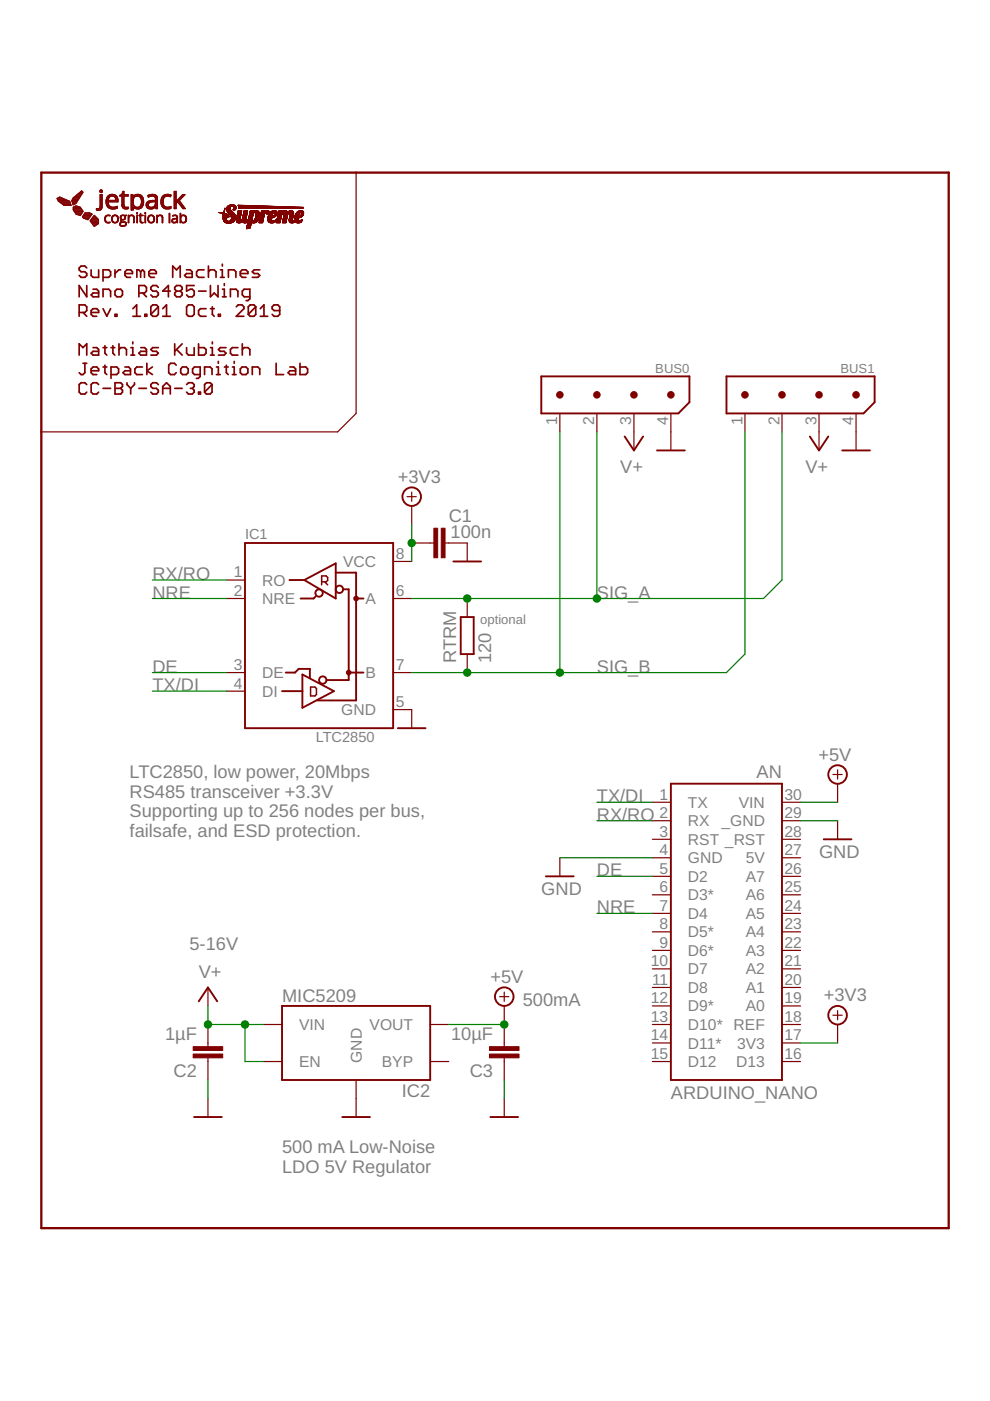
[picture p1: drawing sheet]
<svg xmlns="http://www.w3.org/2000/svg" width="210mm" height="297mm" viewBox="0 0 210 297" stroke-linecap="round" stroke-linejoin="round" font-family="sans-serif">
<path d="M8.8 36.6h192.3v223.8h-192.3z" fill="none" stroke="#800000" stroke-width=".49"/>
<g fill="none" stroke="#800000" stroke-width=".25">
<path d="M75.5 36.6v51.1l-3.9 3.9h-62.8M118.7 87.7v3.9M126.6 87.7v3.9M134.4 87.7v7.8M142.2 87.7v7.8M157.9 87.7v3.9M165.8 87.7v3.9M173.7 87.7v7.8M181.5 87.7v7.8M83.4 119h3.9M86.3 105.3h2M87.3 115.1h4.7"/>
<path d="M87.3 104.3v2M87.3 107.3v3.9M94.4 115.1h4.7v3.9M48 123h3.9M48 126.9h3.9M83.4 126.9h3.9M99.1 126.9v3.9M99.1 138.7v3.9M48 142.6h3.9M48 146.5h3.9M83.4 150.5h3.9v3.9M83.4 142.6h3.9"/>
<path d="M138.3 170.1h3.9M138.3 174h3.9M138.3 177.9h3.9M165.8 170.1h3.9M165.8 174h3.9M165.8 177.9h3.9M176.6 164.2h2M177.6 163.2v2M177.6 166.2v3.9M177.6 174v3.9M118.7 181.9v3.9M138.3 181.9h3.9"/>
<path d="M138.3 185.8h3.9M138.3 189.7h3.9M138.3 193.7h3.9M138.3 197.6h3.9M165.8 181.9h3.9M165.8 185.8h3.9M165.8 189.7h3.9M165.8 193.7h3.9M165.8 197.6h3.9M44.1 209.4v3.9M44.1 217.2v4.7M55.9 217.2h3.9"/>
<path d="M91.2 217.2h3.9M105.9 211.3h2M106.9 210.3v2M106.9 213.3v8.6M138.3 217.2h3.9M138.3 201.5h3.9M138.3 205.4h3.9M138.3 209.4h3.9M138.3 213.3h3.9M165.8 217.2h3.9M165.8 201.5h3.9M165.8 205.4h3.9"/>
<path d="M165.8 209.4h3.9M165.8 213.3h3.9M176.6 215.2h2M177.6 214.3v1.9M177.6 217.2v3.9M44.1 224.3v4.7M44.1 232.9v3.9M55.9 225.1h3.9M75.5 229v7.8M91.2 225.1h3.9M106.9 224.3v4.7M106.9 232.9v3.9"/>
<path d="M138.3 225.1h3.9M138.3 221.1h3.9M165.8 225.1h3.9M165.8 221.1h3.9"/>
</g>
<g fill="none" stroke="#800000" stroke-width=".36">
<path d="M18.4 56.8l-.4-.4h-.8l-.4 .4v.4l.4 .4h.8l.4 .4v.4l-.4 .4h-.8l-.4-.4M19.3 57.2v1.2l.4 .4h1.2v-1.6M21.8 58.8h1.3l.4-.4v-.8l-.4-.4h-1.3v2.4M24.4 57.2v1.6M25.6 57.2h-.4l-.8 .8M26.5 58h1.6v-.4l-.4-.4h-.8l-.4 .4v.8l.4 .4h.8M29.8 57.6l-.4-.4h-.4v1.6M29.8 57.6v1.2M29.8 57.6l.4-.4 .4 .4v1.2M31.6 58h1.5v-.4l-.4-.4h-.7l-.4 .4v.8l.4 .4h.7M36.6 58.8v-2.4l.8 .8 .8-.8v2.4M39.5 57.2h.8l.4 .4v1.2h-1.2l-.4-.4 .4-.4h1.2"/>
<path d="M43.3 57.2h-1.2l-.4 .4v.8l.4 .4h1.2M44.2 57.6l.4-.4h.8l.4 .4v1.2M44.2 56.4v2.4M46.7 58.8h.8M46.7 57.2h.4v1.6M47.1 56v.4M48.4 58.8v-1.6h1.2l.4 .4v1.2M50.9 58h1.7v-.4l-.4-.4h-.8l-.5 .4v.8l.5 .4h.8M55.1 57.2h-1.2l-.4 .4 .4 .4h.8l.4 .4-.4 .4h-1.2M16.8 66.3h1.2l.4-.5v-.8l-.4-.4h-1.2v2.5M16.8 75.3v-2.4l.8 .8 .8-.8v2.4M17.6 66.3l.8 .8"/>
<path d="M17.6 77h.8M18 77v2l-.4 .4h-.4l-.4-.4M18.4 60.5v2.4l-1.6-2.4v2.4M19.3 66.3h1.6v-.5l-.4-.4h-.8l-.4 .4v.9l.4 .4h.8M19.3 78.6h1.6v-.4l-.4-.4h-.8l-.4 .4v.8l.4 .4h.8M19.7 61.3h.8l.4 .4v1.2h-1.2l-.4-.4 .4-.4h1.2M19.7 73.7h.8l.4 .4v1.2h-1.2l-.4-.4 .4-.4h1.2M21.8 62.9v-1.6h1.3l.4 .4v1.2M21.8 65.4l.8 1.7 .9-1.7M21.8 73.7h.8M21.8 77.8h.8M22.2 73.3v1.6l.4 .4"/>
<path d="M22.2 77.4v1.6l.4 .4M23.5 73.7h.8M23.5 79.4h1.2l.4-.4v-.8l-.4-.4h-1.2v2.4M23.9 73.3v1.6l.4 .4M24.4 61.7l.4-.4h.8l.4 .4v.8l-.4 .4h-.8l-.4-.4zM24.4 66.7h.4v.4h-.4zM25.2 74.1l.4-.4h.8l.4 .4v1.2M25.2 72.9v2.4M26.5 77.8h.8l.4 .4v1.2h-1.2l-.4-.4 .4-.4h1.2M27.7 73.7h.5v1.6M27.7 75.3h.9M28.2 72.5v.4"/>
<path d="M28.2 65.4l.8-.8v2.5M28.2 67.1h1.6M29.4 62.1h1.2l.5-.4v-.8l-.5-.4h-1.2v2.4M29.8 73.7h.8l.5 .4v1.2h-1.3l-.4-.4 .4-.4h1.3M30.2 77.8h-1.2l-.4 .4v.8l.4 .4h1.2M30.2 62.1l.9 .8M30.7 66.7h.4v.4h-.4zM31.1 77v2.4M32.3 77.8l-1.2 .8 1.2 .8M33.6 60.9l-.4-.4h-.8l-.4 .4v.4l.4 .4h.8l.4 .4v.4l-.4 .4h-.8l-.4-.4M33.6 65l-.4-.4h-.8l-.4 .4v1.7M33.6 65v1.7l-.4 .4h-.8l-.4-.4"/>
<path d="M33.6 65l-1.6 1.7M33.6 73.7h-1.2l-.4 .4 .4 .4h.8l.4 .4-.4 .4h-1.2M34.5 65.4l.8-.8v2.5M34.5 67.1h1.6M36.1 61.7h-1.6l1.2-1.2v2.4M37 72.9v2.4M37.4 77.4l-.4-.4h-.8l-.4 .4v1.6l.4 .4h.8l.4-.4M37.4 61.7l-.4 .4v.4l.4 .4h.8l.4-.4v-.4l-.4-.4M37.4 61.7l-.4-.4v-.4l.4-.4h.8l.4 .4v.4l-.4 .4M37.4 61.7h.8M37.4 74.1l1.2 1.2M38.6 72.9l-1.6 1.6"/>
<path d="M38.7 77.8h.8l.4 .4v.8l-.4 .4h-.8l-.4-.4v-.8zM39.6 73.7v1.2l.4 .4h1.2v-1.6M40 64.6h.8l.4 .4v1.7l-.4 .4h-.8l-.4-.4v-1.7zM41.2 60.5h-1.6v1.2l.8-.4h.4l.4 .4v.8l-.4 .4h-.8l-.4-.4M42.1 61.7h1.6M42.1 72.9v2.4h1.2l.4-.4v-.8l-.4-.4h-1.2M42.4 79.4h-1.2l-.4-.4v-.8l.4-.4h1.2v2l-.4 .4h-.4M43.4 79.4v-1.6h1.2l.4 .4v1.2M43.7 65.4h-1.2l-.4 .4v.9l.4 .4h1.2M44.6 60.5v2.4l.8-.8 .8 .8v-2.4M44.6 65.4h.8M44.6 73.7h.4v1.6"/>
<path d="M44.6 75.3h.8M45 65v1.7l.4 .4M45 72.5v.4M45.9 79.4h.8M45.9 77.8h.4v1.6M46.3 76.6v.4M46.3 66.7h.4v.4h-.4zM47.2 61.3h.4v1.6M47.2 62.9h.8M47.6 60.1v.4M47.6 77.8h.8M47.9 73.7h-1.2l-.4 .4 .4 .4h.8l.4 .4-.4 .4h-1.2"/>
<path d="M48 77.4v1.6l.4 .4M48.9 62.9v-1.6h1.1l.4 .4v1.2M49.3 79.4h.8M49.3 77.8h.4v1.6M49.7 76.6v.4M50.1 65l.4-.4h.8l.4 .4v.4l-1.6 1.7h1.6M50.4 73.7h-1.1l-.4 .4v.8l.4 .4h1.1M50.9 78.2l.5-.4h.8l.4 .4v.8l-.4 .4h-.8l-.5-.4zM51.4 74.1l.4-.4h.8l.4 .4v1.2M51.4 72.9v2.4M53 62.9h-1.2l-.4-.4v-.8l.4-.4h1.2v2l-.4 .4h-.4M53.5 79.4v-1.6h1.2l.4 .4v1.2"/>
<path d="M54.2 65l-.4-.4h-.8l-.4 .4v1.7M54.2 65v1.7l-.4 .4h-.8l-.4-.4M54.2 65l-1.6 1.7M55.2 67.1h1.6M55.2 65.4l.8-.8v2.5M58.5 77v2.4h1.6M59.3 65.8h-1.2l-.4-.4v-.4l.4-.4h.8l.4 .4v1.7l-.4 .4h-.8l-.4-.4M61.5 77.8h.8l.4 .4v1.2h-1.2l-.4-.4 .4-.4h1.2M63.6 77v2.4h1.2l.4-.4v-.8l-.4-.4h-1.2M18.4 81.5l-.4-.3h-.8l-.4 .3v1.6l.4 .4h.8l.4-.4M20.9 81.5l-.4-.3h-.8l-.4 .3v1.6l.4 .4h.8l.4-.4M21.8 82.3h1.7"/>
<path d="M24.4 81.2h1.2l.4 .3v.4l-.4 .4 .4 .4v.4l-.4 .4h-1.2zM24.4 82.3h1.2M26.9 81.2v.3l.8 .8M27.7 82.3v1.2M28.5 81.2v.3l-.8 .8M29.4 82.3h1.7M33.6 81.5l-.4-.3h-.8l-.4 .3v.4l.4 .4h.8l.4 .4v.4l-.4 .4h-.8l-.4-.4M34.5 82.3h1.6M34.5 83.5v-1.6l.8-.7 .8 .7v1.6M37 82.3h1.6M39.6 81.5l.4-.3h.8l.4 .3v.4l-.4 .4M40.4 82.3h.4"/>
<path d="M40.8 82.3l.4 .4v.4l-.4 .4h-.8l-.4-.4M42.1 83.1h.4v.4h-.4zM45 81.5l-.4-.3h-.8l-.4 .3v1.6M45 81.5v1.6l-.4 .4h-.8l-.4-.4M45 81.5l-1.6 1.6"/>
</g>
<g fill="none" stroke="#800000" stroke-width=".4">
<path d="M114.8 79.8h31.4v5.5l-2.4 2.4h-29zM154 79.8h31.4v5.5l-2.3 2.4h-29.1zM132.4 92.5l2 3 2-3M139.3 95.5h5.9M171.7 92.5l2 3 1.9-3M178.6 95.5h5.8M51.9 115.1h31.5v39.3h-31.5zM96.1 119h5.9M61.4 123h3.1M64.5 123l6.7-3.6v7.5zM66.9 126.5l-.4 .4h-2.8M71.2 121.4h4.3v27.1h-8.2"/>
<path d="M72.7 124.9h1.2v19.3h-4.7M75.5 126.9h1.6M97.7 130.8h2.7v7.9h-2.7zM59.8 146.5h4.3M60.6 142.6h1.9l.8-.8h2.4v2M64.1 143l6.7 3.5-6.7 3.6zM73.9 142.6h3.2M84.3 154.4h5.9M142.2 166.2h23.6v62.8h-23.6zM174.6 177.9h5.9M115.7 185.8h5.9M42.1 212.3l2-2.9 2 2.9"/>
<path d="M59.8 213.3h31.4v15.7h-31.4zM41.1 236.8h5.9M72.6 236.8h5.8M104 236.8h5.9"/>
<circle cx="87.3" cy="105.3" r="1.97"/>
<circle cx="67.6" cy="125.7" r=".78"/>
<circle cx="72" cy="124.9" r=".78"/>
<circle cx="75.5" cy="126.9" r=".4"/>
<circle cx="68.4" cy="144.2" r=".78"/>
<circle cx="73.9" cy="142.6" r=".4"/>
<circle cx="177.6" cy="164.2" r="1.97"/>
<circle cx="106.9" cy="211.3" r="1.97"/>
<circle cx="177.6" cy="215.2" r="1.97"/>
</g>
<path d="M68.2 123.4h1l.3-.3v-.7l-.3-.3h-1v1.9M68.8 123.4l.7 .6M65.8 145.7h1l.3 .3v1.2l-.3 .4h-1z" fill="none" stroke="#800000" stroke-width=".32"/>
<g fill="none" stroke="#800000" stroke-width=".8">
<circle cx="118.7" cy="83.7" r=".4"/>
<circle cx="126.6" cy="83.7" r=".4"/>
<circle cx="134.4" cy="83.7" r=".4"/>
<circle cx="142.2" cy="83.7" r=".4"/>
<circle cx="157.9" cy="83.7" r=".4"/>
<circle cx="165.8" cy="83.7" r=".4"/>
<circle cx="173.7" cy="83.7" r=".4"/>
<circle cx="181.5" cy="83.7" r=".4"/>
</g>
<g fill="#800000" stroke="#800000" stroke-width=".21">
<path d="M93.6 112h.8v6.3h-.8z"/>
<path d="M92 112h.8v6.3h-.8z"/>
<path d="M41 221.9h6.2v.8h-6.2z"/>
<path d="M41 223.5h6.2v.8h-6.2z"/>
<path d="M103.8 221.9h6.2v.8h-6.2z"/>
<path d="M103.8 223.5h6.2v.8h-6.2z"/>
</g>
<g fill="none" stroke="#800000" stroke-width=".21">
<path d="M12.1 42.1h1.5M12.1 42.1l.3 .5M12.2 42.3h1.6M12.2 42h1.1M12.2 42.4h1.9M12.3 42.5h2.1M12.4 42.6l1.2 1h1.5l-.3-.8M12.4 42.6h2.3M12.4 41.9h.6M12.5 42.8h2.3M12.7 42.9h2.2M12.7 41.8h.1"/>
<path d="M12.7 41.8l-.6 .3M12.7 41.8l2.1 1M12.8 43h2.1M13 43.1h1.9M13.1 43.2h1.9M13.3 43.4h1.7M13.5 43.5h1.6M15.2 42.6h1.2M15.2 42.5h1.3M15.3 42.8h1.1M15.3 42.4h1.3M15.3 42.9h1"/>
<path d="M15.3 43h.9M15.3 42.3h1.4M15.4 43.1h.7M15.4 42.1h1.3M15.4 43.2h.6M15.5 43.4h.2M15.5 42h1.3M15.5 42l1.8-1.6 .3 .4-1.5 2.4-.6 .3-.3-.9zM15.5 44.5h1.9M15.5 44.3h1.8M15.5 44.2h1.8M15.5 44.1h1.7"/>
<path d="M15.5 44h1.6M15.5 44.5v-.6l.6-.3 .9 .3 .6 .9M15.5 44.5l.1 .1M15.6 44.6l.5 .8 .9 .3 .6-.9M15.6 44.6h1.9M15.6 41.9h1.3M15.6 43.9h1.2M15.7 44.7h1.9M15.7 44.8h1.9M15.7 41.8h1.3M15.8 45h1.7M15.9 41.7h1.2"/>
<path d="M15.9 45.1h1.6M15.9 43.7h.6M16 45.2h1.4M16 41.5h1.1M16.1 45.3h1.2M16.2 41.4h1M16.2 45.4h1M16.3 41.3h1M16.5 41.1h.9M16.6 45.6h.5M16.6 41h.8M16.8 40.9h.7"/>
<path d="M16.9 40.8h.7M16.9 45.7h.2M17.1 40.7h.4M17.2 40.5h.2M17.5 46h1.6M17.5 46l.6-.9h.9l.6 .3-1 1.2-.8-.3M17.5 46l.3 .3M17.5 46.1h1.5M17.5 45.8h1.7M17.6 46.2h1.4M17.6 45.7h1.7M17.7 45.6h1.7"/>
<path d="M17.8 46.3h1.1M17.8 45.4h1.7M17.9 45.3h1.6M18 45.2h1.2M18.2 46.4h.6M18.5 46.6h.2M19.1 46.8h1.8M19.2 46.9h1.7M19.2 46.7h1.7M19.3 47.1h1.6M19.3 46.6h1.6M19.3 47.2h1.6"/>
<path d="M19.4 46.4h1.4M19.4 47.3h1.5M19.5 46.3h1.2M19.5 47.4h1.4M19.6 46.2h1M19.6 47.5h1.1M19.6 46.1h.8M19.7 47.7h.8M19.7 46h.6M19.8 47.8h.5M19.8 45.8h.4M19.9 47.9h.3"/>
<path d="M19.9 45.7h.2M20 45.6l.9 .9v.9l-.9 .6-.9-1.2zM20.4 44.5h1M20.4 44.3h1.1M20.4 44.2h.2M20.4 44.2v.3l.2 .1M20.6 44.6h.5M20.8 44.2h.8M20.8 44.6h.1M21.1 44.1l-.7 .1M21.1 44.1h.5M21.2 44h.5"/>
<path d="M21.2 40.5h.5M21.2 40.6v.1M21.2 40.7h.5M21.2 40.7l.1 .1h.3M21.2 40.4v.2M21.2 40.4h.5M21.2 43.9h.5M21.2 43.7h.5M21.2 43.6h.5M21.2 43.5h.5M21.2 43.4h.5M21.2 43.2h.5"/>
<path d="M21.2 43.1h.5M21.2 43h.5M21.2 42.9h.5M21.2 42.8h.5M21.2 42.6h.5M21.2 42.5h.5M21.2 42.4h.5M21.2 42.3h.5M21.2 42.1h.5M21.2 42h.5M21.2 41.9h.5M21.2 41.8h.5"/>
<path d="M21.2 41.7h.5M21.2 41.5h.5M21.2 41.4h.5M21.2 43.8l-.1 .3M21.2 41.3h.5M21.3 40.8h.3M21.3 40.3a.3 .3 0 0 1 .4 .1 .3 .3 0 0 1-.1 .4M21.3 40.3l-.1 .1M21.3 40.3h.3M21.4 44.5l-.8 .1M21.6 44.1l-.2 .4M21.7 41.3l-.1 2.8"/>
<path d="M21.7 41.3h-.5v2.5M22.2 46.6h.2M22.2 46.4h.2M22.2 46.3h.2M22.2 46.3v.4l.3 .5M22.2 46.7h.2M22.2 46.2h.2M22.2 46.8h.2M22.2 46.1h.2M22.3 46.9h.2M22.3 46h.2M22.4 46.2v.5"/>
<path d="M22.4 47.1h.2M22.4 45.8h.2M22.4 46.7l.1 .2M22.5 46l-.1 .2M22.5 46.9l.2 .2 .6 .1M22.5 43h.5M22.5 42.9h.4M22.5 42.8h2.5M22.5 42.6h2.5M22.5 42.5h2.5M22.5 43l.1 .6M22.5 43.1h.5"/>
<path d="M22.5 42.4h.5M22.5 47.2l.4 .1M22.5 43.2h.5M22.5 42.3h.5M22.5 47.2h.8M22.5 45.7h.9M22.5 43.4h.6M22.6 42.1h.4M22.6 42.1l-.1 .9M22.6 43.5h.5M22.6 45.8l-.1 .2M22.6 42h.5"/>
<path d="M22.6 43.6h.6M22.6 41.9h.6M22.6 43.6l.1 .1M22.7 43.7h.6M22.7 43.7l.1 .1M22.7 41.8h.6M22.8 43.8l.3 .3M22.8 43.9h.7M22.8 41.7h.7M22.9 44h2M22.9 41.5h1.8M22.9 47.3h.1"/>
<path d="M22.9 42.9l.1 .1M23 43.1l.1 .4M23 43v.1M23 42.5l-.1 .4M23 42.5l.1 .3h1.9M23.1 41.4l-.5 .7M23.1 41.4h1.4M23.1 44.1h1.8M23.1 43.5l.2 .3M23.3 41.3h1M23.3 44.2h1.3M23.3 43.8l.2 .1"/>
<path d="M23.3 47.2l-.4 .1M23.3 41.3l-.2 .1M23.4 45.7l-.8 .1M23.4 45.7a.75 .75 0 0 0-1.2 .6M23.7 46.6h.1M23.7 46.4h.1M23.7 46.3h.1M23.7 46.7h.1M23.7 46.2h.1M23.7 46.1h.2M23.7 46.8h.2M23.8 46.9h.1"/>
<path d="M23.8 46h.1M23.8 46.3l.1 .6M23.8 45.8h.2M23.8 45.8l.5-.2-.4 .4-.1 .3M23.8 45.8a1.05 1.05 0 0 0 .1 1.3M23.9 47.1h.2M23.9 47.1l.1 .1M23.9 44.3h.1M24 45.7h.8M24 47.2h.8M24.1 41.7h.7M24.3 41.8h.5"/>
<path d="M24.3 41.8l-.4-.2a.75 .75 0 0 0-.9 .9M24.3 41.8l.2 .3M24.3 41.3l.2 .1M24.4 41.9h.5M24.5 42h.5M24.5 43.9h.4M24.5 42.1h.5M24.5 42.1v.1M24.5 41.4l.4 .5M24.5 42.4h.5M24.5 42.3h.5M24.5 42.2v.3h-1.5"/>
<path d="M24.7 47.1h.2M24.7 45.8h.2M24.8 46.9h.2M24.8 46h.2M24.9 43.7h.1M24.9 46.8h.2M24.9 46.1h.2M24.9 43.7a.58 .58 0 0 1-.8 .6l-1-.2M24.9 43.7l-.7 .2h-.7M24.9 41.9l.1 .9M24.9 47.1l-.1 .1M24.9 46.7h.2"/>
<path d="M24.9 46.6h.2M24.9 46.2h.2M25 46.3a.6 .6 0 0 1-.3 .8 .6 .6 0 0 1-.8-.2M25 46.4h.1M25 46.3h.1M25 46l-.3-.3-.4-.1 .4 .2 .3 .5M25 46l.1 .1M25.1 46.1v.4l-.2 .6M25.1 46.4h.1M25.4 47.5h.1M25.4 47.7h.1M25.4 47.4h.1"/>
<path d="M25.4 47.4v.4M25.4 41.5h1.8M25.4 41.5l.4 .1v2M25.4 47.3h.2M25.4 41.4h1.8M25.4 47.8h.3M25.4 47.8l.2 .1M25.5 46.2h.1M25.5 46.1h.1M25.5 46h.2M25.5 47.4v.2a.71 .71 0 0 0 1.1 0v-.2M25.5 46.3h.2"/>
<path d="M25.5 46.3l.2 .3v.1M25.6 47.2h.1M25.6 45.8h.1M25.6 47.9h.9M25.6 46.9h.1M25.6 46.8h.1M25.6 46.4h.2M25.6 46.9l.1 .2M25.6 47.3l-.1 .1M25.6 47.2v.1M25.6 47.2l-.2 .2M25.6 46.8v.1"/>
<path d="M25.6 46.2l.5 .4-.3 .1-.1 .2 .9 .2 .2 .3M25.7 47.2h1M25.7 47.1h.8M25.7 41.3h1.5M25.7 46.7h.1M25.7 45.7h1.1M25.7 46.7l-.1 .1M25.7 47.1l.1 .1M25.7 46.6h.7M25.7 45.8l-.1 .4M25.8 43.6h.5M25.8 43.5h.5"/>
<path d="M25.8 43.4h.5M25.8 43.2h.5M25.8 43.1h.5M25.8 43h.5M25.8 42.9h.5M25.8 42.8h.5M25.8 42.6h.5M25.8 42.5h.5M25.8 42.4h.5M25.8 42.3h.5M25.8 42.1h.5M25.8 42h.5"/>
<path d="M25.8 41.9h.5M25.8 41.8h.5M25.8 41.7h.5M25.8 41.1h.5M25.8 43.6l.1 .1M25.9 43.7h.5M25.9 43.7l.1 .3M25.9 41h.4M25.9 43.9h.6M25.9 40.9h.4M26 40.8h.3M26 44h1.2"/>
<path d="M26 40.7h.3M26 44l.1 .1M26 45.7l-.3 .1M26.1 44.1l.1 .1M26.1 44.1h1.1M26.1 45.7l.3 .2M26.2 44.2h1M26.3 40.6h-.2l-.3 .6-.4 .3M26.3 40.6v.7h.9v.2M26.4 46.4h.1M26.4 45.8h.2M26.4 45.9l.1 .1"/>
<path d="M26.4 47.8h.3M26.4 46.3h.2M26.4 47.2l.2 .1M26.5 46h.1M26.5 46v.1M26.5 46.2h.1M26.5 46.1h.1M26.5 43.9h.7v.3h-1M26.5 46.1v.1M26.6 45.8l.2-.2h-.4a.6 .6 0 0 0-.7 .1 .6 .6 0 0 0-.2 .6M26.6 45.8a.43 .43 0 0 1 0 .5 .43 .43 0 0 1-.5 .2l.4-.3M26.6 47.7h.2"/>
<path d="M26.6 47.3h.2M26.6 47.3v.1M26.6 47.8l-.5 .2-.5-.1M26.6 47.5h.2M26.6 47.4h.2M26.8 47.4l-.2 .4M27.2 47.2h.1M27.2 47.1h.1M27.2 46.9h.1M27.2 46.8h.1M27.2 46.7h.1M27.2 46.6h.1"/>
<path d="M27.2 46.4h.1M27.2 46.3h.1M27.2 46.2h.1M27.2 46.1h.1M27.2 46h.2M27.2 45.8h.3M27.2 45.7h.1M27.2 41.5l-.9 .1v1.9l.2 .4M27.3 45.7l-.1-.1v1.6h.1M27.3 45.7h.2M27.3 46.2v1M27.3 46.1v.1"/>
<path d="M27.4 46l-.1 .1M27.5 45.7l.4-.1 .4 .1M27.5 45.7h.8M27.8 44.5h.5M27.8 44.3h.5M27.8 44.2h.5M27.8 44.1h.4M27.8 44h.4M27.8 43.9h.9M27.8 43.7h.7M27.8 43.6h.6M27.8 43.5h.6"/>
<path d="M27.8 43.4h.5M27.8 43.2h.5M27.8 43.1h.5M27.8 43h.5M27.8 42.9h.5M27.8 42.8h.5M27.8 42.6h.5M27.8 42.5h.5M27.8 42.4h.5M27.8 42.3h.5M27.8 42.1h.5M27.8 42h.6"/>
<path d="M27.8 41.9h.6M27.8 41.8h.6M27.8 41.7h.9M27.8 41.5h.4M27.8 41.4h.4M27.8 41.3h.4M28.2 41.3h-.4v3.3l.5-.1M28.2 41.3v.3M28.2 45.8h.2M28.2 41.6h.1M28.3 42.5v.9M28.3 41.6l.1 .3"/>
<path d="M28.3 46h.1M28.3 45.9a.53 .53 0 0 0-.9 .1M28.3 45.7l.2 .4M28.3 45.9v.1M28.3 46.1h.1M28.3 46v.2M28.3 46.2v1h.2M28.3 47.2h.2M28.3 47.1h.2M28.3 46.9h.2M28.3 46.8h.2M28.3 46.7h.2"/>
<path d="M28.3 46.6h.2M28.3 46.4h.2M28.3 46.3h.2M28.3 46.2h.2M28.3 43.4l.2 .4M28.3 44h1.8M28.4 41.5h1.7M28.4 41.9l-.1 .6M28.5 44.1h1.4M28.5 46.1v1.1M28.5 41.8h.1M28.5 41.4h1.4"/>
<path d="M28.5 41.8a.91 .91 0 0 1 1.3 .2M28.5 41.8l-.2-.2a1.19 1.19 0 0 1 2.1 .4M28.7 44.2h1M28.7 41.3h1M29 45.2h.2M29 45.2h.2l-.2 .1M29 45.2v.1M29 45.2h.1M29 45.7l.1-.1v1.6h-.1zM29 47.2h.1M29 47.1h.1M29 46.9h.1"/>
<path d="M29 46.8h.1M29 46.7h.1M29 46.6h.1M29 46.4h.1M29 46.3h.1M29 46.2h.1M29 46.1h.1M29 46h.1M29 45.8h.1M29 45.7h.1M29 45.3h.1M29.5 45.7l.2-.1 .1-.4 .1 .4h.4l-.5 .2v1.1l.2 .2 .4 .1h-.6"/>
<path d="M29.5 45.7l.2 .1v1.3M29.5 45.7h.8M29.5 41.7h.7M29.5 43.9h.7M29.7 41.8h.5M29.7 45.6h.2M29.7 43.7h.5M29.7 46.9h.2M29.7 46.8h.1M29.7 46.7h.1M29.7 46.6h.1M29.7 46.4h.1"/>
<path d="M29.7 46.3h.1M29.7 46.2h.1M29.7 46.1h.1M29.7 46h.1M29.7 45.8h.1M29.7 45.4h.1M29.7 47.1h.2M29.7 45.3h.1M29.7 47.1l.1 .1M29.8 43.6h.5M29.8 41.9h.5M29.8 47.2h.6"/>
<path d="M29.8 43.5v.1a.82 .82 0 0 1-1.3 .2M29.8 43.5h.6M29.8 42h.6M29.8 42l.1 .1M29.9 43.4h.5M29.9 42.1h.5M29.9 42.1l.1 .8M29.9 43.2h.5M29.9 42.3h.5M30 43.1h.4M30 42.4h.4M30 43h.5"/>
<path d="M30 42.5h.5M30 43v.1M30 43.1l-.2 .4M30 42.9h.5M30 42.8h.5M30 42.6h.5M30 42.9v.1M30.2 43.7a1.2 1.2 0 0 1-1.9 .2v.6M30.4 42v.1M30.4 42.1v.1M30.4 42.2v.2M30.4 43.1l-.2 .6"/>
<path d="M30.4 42.4l.1 .6M30.5 43l-.1 .1M30.7 45.2h.2M30.7 45.2h.2l-.2 .1M30.7 45.2v.1M30.7 45.2h.1M30.7 45.7l.2-.1v1.6h-.2zM30.7 47.2h.2M30.7 47.1h.2M30.7 46.9h.2M30.7 46.8h.2M30.7 46.7h.2"/>
<path d="M30.7 46.6h.2M30.7 46.4h.2M30.7 46.3h.2M30.7 46.2h.2M30.7 46.1h.2M30.7 46h.2M30.7 45.8h.2M30.7 45.7h.2M30.8 45.3h.1M31 43.6h.5M31 43.5h.5M31 43.4h.5"/>
<path d="M31 43.2h.5M31 43.3v.3M31 43.6v.1M31 43.7h.5M31 43.7l.2 .4M31 43.1h.5M31.1 43.9h.6M31.1 43h.6M31.1 43l-.1 .3M31.1 44h1.7M31.2 42.9h.7M31.2 44.1h1.5"/>
<path d="M31.3 46.6h.2M31.3 46.4h.2M31.3 46.3h.2M31.3 42.8h2.1M31.3 41.5l.2 .3 .4-.1M31.3 46.3l.2 .8M31.3 46.7h.2M31.3 46.2h.2M31.3 41.5h1.9M31.4 46.8h.2M31.4 46.1h.1M31.4 41.7h.5"/>
<path d="M31.4 46h.2M31.4 44.2h1.1M31.4 41.4h1.7M31.5 46.9h.1M31.5 41.8h.1M31.5 41.4l-.2 .1M31.5 43.5v.3M31.5 47.1l.5 .2 .4-.1M31.5 47.1h.2M31.5 45.8h.2M31.5 43.1a1.53 1.53 0 0 1 1.4-.3v.5M31.5 42.6l-.4 .4"/>
<path d="M31.5 43.8h.1M31.5 43.1v.4M31.6 42.6h1.8M31.6 43.8l.9 .1M31.6 45.7h.9M31.7 47.2h.7M31.7 45.7l.3-.1v.1l-.3 .1M31.7 45.7l-.4 .6M31.7 45.8l-.2 .4v.4l.3 .5M31.8 41.3h1.1M31.8 41.3l.8-.1 .6 .3M31.8 41.3l-.3 .1"/>
<path d="M31.9 41.7l.2-.1a.66 .66 0 0 1 .8 .4M32.4 47.1h.2M32.4 45.8h.2M32.4 45.8l-.4-.2 .4 .1 .3 .3M32.4 45.8l.1 .1M32.5 46.9h.2M32.5 46h.2M32.5 43.9h.3M32.5 43.9l.2-.1 .1 .2M32.5 45.9l.1 .4M32.6 46.8h.1M32.6 46.1h.1"/>
<path d="M32.6 46.7h.1M32.6 46.2h.2M32.6 47.1l-.2 .1M32.6 46.3a.61 .61 0 0 1-.2 .7 .61 .61 0 0 1-.6 .1M32.6 46.6h.2M32.6 46.4h.2M32.6 46.3h.2M32.7 41.7h.6M32.7 43.7l.3 .1 .1 .5 .3-.1M32.7 43.7h.7M32.7 46v.1M32.7 46.1l.1 .1"/>
<path d="M32.8 46.2v.2M32.8 43.6h.6M32.8 46.4l-.2 .7M32.8 46.4h.1M32.8 41.8h.5M32.8 44a1.21 1.21 0 0 1-1.6 .1M32.9 43.5h.5M32.9 43.9h.5M32.9 43.4h.5M32.9 41.9h.5M32.9 43.4l-.2 .3M32.9 43.2h.5"/>
<path d="M32.9 43.1h.5M32.9 43h.5M32.9 42.9h.5M32.9 42h.5M32.9 42l.1 .2M32.9 43.3v.1M33 42.4h.4M33 42.3h.4M33 42.1h.4M33 42.2v.2M33 42.4l-.8 .1M33 44h.4"/>
<path d="M33 44.1h.4M33 44.2h.4M33.2 41.5l.2 .5M33.2 47.2h.2M33.2 47.1h.2M33.2 46.9h.2M33.2 46.8h.2M33.2 46.7h.2M33.2 46.6h.2M33.2 46.4h.2M33.2 46.3h.2M33.2 46.2h.2"/>
<path d="M33.2 46.1h.2M33.2 46h.3M33.2 45.8h.4M33.2 45.7h.2M33.4 45.7l-.2-.1v1.6h.2M33.4 45.7h.1M33.4 46.2v1M33.4 42v.1M33.4 42.5l-1.9 .1M33.4 42.1v2.1M33.4 46v.2M33.5 45.7h.9"/>
<path d="M33.5 45.7l.4-.1 .5 .1M34.1 42.5a1.4 1.4 0 0 0 .5 1.6 1.4 1.4 0 0 0 1.7 0M34.1 43h.5M34.1 42.9h.5M34.1 42.8h.5M34.1 42.6h.5M34.1 43.1h.5M34.1 42.5h.5M34.1 42.4h.5M34.2 43.2h.4M34.2 42.3h.4M34.2 43.4h.5"/>
<path d="M34.2 42.1h.5M34.2 43.5h.5M34.2 45.8h.2M34.2 42h.5M34.3 43.6h.5M34.3 41.9h.5M34.3 41.9l-.2 .6M34.3 46h.2M34.3 45.9a.53 .53 0 0 0-.9 .1M34.3 43.7h.6M34.3 45.9l.1 .1M34.4 46.1h.1"/>
<path d="M34.4 41.8h.5M34.4 41.8l-.1 .1M34.4 45.7l.1 .2M34.4 46v.2M34.4 46.2v1h.1M34.4 47.2h.1M34.4 47.1h.1M34.4 46.9h.1M34.4 46.8h.1M34.4 46.7h.1M34.4 46.6h.1M34.4 46.4h.1"/>
<path d="M34.4 46.3h.1M34.4 46.2h.1M34.4 43.9h.7M34.5 41.7h.7M34.5 45.9v.1M34.5 46v.1M34.5 46.1v1.1M34.5 44h1.8M34.5 41.5l-.1 .3M34.6 41.5h1.6M34.6 42.6l.1 .7M34.6 42.5v.1"/>
<path d="M34.6 42.4v.1M34.7 43.3l.4 .5M34.7 42.2l-.1 .2M34.7 44.1h1.6M34.7 41.4h1.6M34.7 41.4l-.2 .1M34.8 41.9l-.1 .3M34.9 44.2h1.2M35 41.3h1.1M35 41.3l-.3 .1M35.1 43.8l.5 .1 .7-.1v.3M35.2 41.7h1"/>
<path d="M35.2 41.7l-.4 .2M35.9 47.2h.1M35.9 47.1h.1M35.9 46.9h.1M35.9 46.8h.1M35.9 46.7h.1M35.9 46.6h.1M35.9 46.4h.1M35.9 46.3h.1M35.9 46.2h.1M35.9 46.1h.1M35.9 46h.1"/>
<path d="M35.9 45.8h.1M35.9 45.7h.1M35.9 45.6h.1M35.9 45.4h.1M35.9 45.3h.1M35.9 41.7h.3M36 43.9h.3M36 45.3v1.9h-.1M36 45.3l-.1-.1v2M36.1 41.3l.2 .1-.1 .3M36.4 46.9h.2M36.4 46.8h.2"/>
<path d="M36.4 46.8v.1M36.4 46.9l.2 .3M36.4 46.7h.2M36.4 46.7v.1M36.5 47.1h.2M36.5 46.6h.2M36.5 46.6l-.1 .1M36.6 47.2h.7M36.6 46.8v.1M36.6 46.9l.2 .2h.5M36.6 45.8h.1M36.6 45.7h.9"/>
<path d="M36.6 45.7l.1 .1M36.6 46.4l-.1 .2M36.7 45.8a.53 .53 0 0 1 .8 .2M36.9 44.2h.5M36.9 44.1h.5M36.9 44h.5M36.9 43.9h.5M36.9 43.7h.5M36.9 43.6h.5M36.9 43.5h.5M36.9 43.4h.5M36.9 43.2h.5"/>
<path d="M36.9 43.1h.5M36.9 43h.6M36.9 42.9h1.4M36.9 42.8h1.3M36.9 42.6h.5M36.9 42.5h.5M36.9 42.4h.5M36.9 42.3h.5M36.9 42.1h.5M36.9 42h.5M36.9 41.9h.5M36.9 41.8h.5"/>
<path d="M36.9 41.7h.5M36.9 41.5h.5M36.9 41.4h.5M36.9 41.3h.5M36.9 41.1h.5M36.9 41h.5M36.9 40.9h.5M36.9 40.8h.5M36.9 40.7h.5M37 46.3h.7M37 46.4l-.4 .2v.2M37.1 46.3l-.5 .1"/>
<path d="M37.3 47.1h.1M37.4 43.2v1M37.4 46.9h.3M37.4 45.8h.2M37.4 46.9l.1 .3h.2M37.4 42.6h.7M37.4 42.6v.1v-2.1h-.4l-.1 3.6M37.4 47.1l-.1 .1M37.5 46.8h.2M37.5 46.4h-.9M37.5 46.4h.2M37.5 46h.1"/>
<path d="M37.5 45.7l.1 .2M37.5 46.4v.2M37.5 46.8l-.1 .1M37.5 46.7h.2M37.5 46v.3h-.3M37.5 47.1h.2M37.5 46.6h.2M37.5 46.2h.2M37.5 46.1h.2M37.5 46.6v.2M37.5 47.2h.2M37.5 42.5h.6"/>
<path d="M37.6 45.9v.1M37.6 42.4h.6M37.6 46l.1 .1M37.7 46.1v1.1M37.8 42.3h.5M37.8 43h.6M37.9 42.1h.5M37.9 43.1h.6M38 42h.5M38 43.2h.6M38.1 42.5l1.2 1.7h-.5l-1.1-1.4-.3 .4M38.1 43.4h.6"/>
<path d="M38.1 41.9h.5M38.2 47.2h.1M38.2 47.1h.3M38.2 46.9h.2M38.2 46.8h.2M38.2 46.7h.2M38.2 46.6h.1M38.2 46.4h.1M38.2 46.3h.1M38.2 46.2h.2M38.2 46.1h.2M38.2 46h.2"/>
<path d="M38.2 45.8h.3M38.2 45.7h.1M38.2 45.6h.1M38.2 45.4h.1M38.2 45.3h.1M38.2 45.3v1.9l.1-.2 .1 .1 .1-.1-.1-.2M38.2 43.5h.5M38.2 41.8h.6M38.3 43.6h.5M38.3 41.7h.6M38.3 45.3v.5l.5-.2M38.4 43.7h.5"/>
<path d="M38.4 46v.8M38.4 45.9a.54 .54 0 0 1 .9 .1M38.4 45.9v.1M38.4 41.5h.6M38.5 45.7h.8M38.5 43.9h.5M38.5 47.2h.7M38.6 44h.5M38.6 41.4h.5M38.7 44.1h.5M38.7 41.3h.5M38.7 41.3l-1.3 1.3"/>
<path d="M38.8 44.2h.5M38.8 45.6h.1M38.9 45.6l.4 .1M39.2 47.1l-.7 .1M39.2 47.1h.2M39.2 45.8h.2M39.2 41.3l-1.1 1.2M39.3 46.9h.2M39.3 45.7l.1 .1M39.3 46h.2M39.3 46v.1M39.3 46.8h.2"/>
<path d="M39.3 46.1h.2M39.3 46.1l.1 .1M39.3 46.8l-.1 .3M39.4 46.7h.1M39.4 46.6h.2M39.4 46.3h.2M39.4 46.2h.1M39.4 46.2v.4M39.4 46.6l-.1 .2M39.4 46.4h.2M39.4 45.8l.1 .3M39.5 46.8a.66 .66 0 0 1-1 .4"/>
<path d="M39.5 46.1l.1 .5M39.6 46.6l-.1 .2M46.3 45l.2 .1M46.5 45.1h.4M46.7 45.1l.9 .1M46.9 45.2h.8M47.1 45.3h.7M47.2 45.3h.8M47.2 46.4h.1M47.2 46.3h.1M47.3 46.2l-.1 .2M47.3 46.2h.1"/>
<path d="M47.3 46.1h.1M47.3 46h.1M47.3 46.1l-.1 .1M47.3 45.4h.8M47.3 45.9h.1M47.3 45.8h.1M47.3 45.4h1M47.3 45.7h.1M47.3 45.9v.1M47.3 45.1h.3M47.4 46.6h.6M47.4 46.5h.6"/>
<path d="M47.4 46.4h.6M47.4 45.8l-.1 .1M47.4 46.7h.7M47.4 46.6l.6 .1M47.4 46.3h.6M47.4 46.2h.7M47.4 45.7l-.1 .1M47.4 45h.2M47.5 46.8h.7M47.5 45.6h-.2M47.5 45h.1M47.5 46.8l.8 .1"/>
<path d="M47.5 46.9h2.1M47.5 45.5h-.2M47.5 44.8h.1M47.5 44.7h.1M47.6 47h1.9M47.6 45.9h1M47.6 44.6h.1M47.6 44.9h-.1M47.6 44.5h.1M47.6 45.8h1M47.6 44.7h-.1M47.6 44.4h.1"/>
<path d="M47.6 47.1h1.8M47.6 44.3h.1M47.7 44.2l-.1 .2M47.7 45.8h.9M47.7 44.1v.1M47.7 45.8h.8M47.8 47.2h1.5M47.8 47.2h1.4M47.8 45.7h.6M48 45.7h.3M48 47.3h1M48 44.3h.8"/>
<path d="M48 46.2l-.6 .1M48 44.5h.9M48 44.4l.9 .1M48 44.4h.9M48 44.2h.8M48 44.1h.8M48.1 44.6h.9M48.1 44.1h.7M48.1 44.7h.9M48.1 44h.7M48.1 46.1l-.7 .1M48.1 44.7h1"/>
<path d="M48.2 44.8h1M48.2 43.9h.6M48.2 46.1h-.7M48.2 44.8l1 .1M48.2 44.9h1.1M48.2 45.5h.3M48.3 44.9l1 .1M48.3 46l-.8 .1M48.3 45h1.1M48.3 47.3h.3M48.4 45h1M48.4 43.7h1.5"/>
<path d="M48.4 45.1h1.1M48.4 43.6h1.5M48.5 46h-1M48.5 45.1l1.1 .1M48.5 45.2h1.1M48.5 45.5h.1M48.5 43.6h1.3M48.6 45.3h1.1M48.6 46h-1.1M48.6 43.5h1.2M48.6 45.4h1.1M48.7 45.4h1.1"/>
<path d="M48.7 45.5h1.1M48.8 43.5h.8M48.8 45.5h1M48.8 44l-.7 .1M48.8 43.9h-.7M48.8 45.6h1M48.9 45.6h.9M48.9 43.8l-.7 .1M48.9 45.7h1M48.9 43.8h-.7M48.9 43.4h.6M49 45.8h.9"/>
<path d="M49 45.8l.9 .1M49 45.9h.9M49 43.7l-.7 .1M49 46.5h.8M49 46.4h.9M49 46h.9M49.1 46.4h.8M49.1 46.1h.8M49.1 46.3h.8M49.1 46.2h.8M49.4 44.4h.5M49.4 43.7h.6"/>
<path d="M49.4 47.1h-1.8M49.4 44.5h.4M49.5 44.3h.5M49.5 44.2h.5M49.5 43.8h.5M49.6 44.2h.4M49.6 43.8l.4 .1M49.6 44.1h.4M49.6 44h.4M49.6 43.9h.4M49.7 46.8l-1 .1M49.7 46.8h-.9"/>
<path d="M49.7 46.7l-.8 .1M49.8 46.7h-.9M49.8 46.6l-.8 .1M49.8 46.6h-.8M49.8 46.5h-.8M49.9 46.2l-.8 .1M50 44.3l-.6 .1M50 44.2h-.4M50.1 46.8h4.5M50.1 46.7l.8 .1M50.1 46.7h.8M50.1 46.6l.8 .1"/>
<path d="M50.1 46.6h.8M50.1 46.5h.8M50.1 46.4h.8M50.1 46.3h.8M50.2 46.2h.7M50.2 47.1h1M50.2 46.1h.7M50.2 46h.8M50.2 45.9h.8M50.3 45.8h.7M50.3 45.6h.8M50.3 47.2h.8"/>
<path d="M50.3 45.5h.8M50.4 45.4h.7M50.4 45.3h.7M50.4 45.2h.7M50.4 45.2h.8M50.4 45.1h.8M50.4 45h.8M50.4 44.9h.8M50.5 44.9h.7M50.5 44.8h.7M50.5 44.7h.7M50.5 43.5h1.2"/>
<path d="M50.5 43.6h4.6M50.5 43.6h2.7M50.5 43.7l7.7 .1M50.5 43.7h5.8M50.6 47.3h.2M50.6 43.8l11 .1M50.6 43.8h9.1M50.6 43.9l13.7 .1M50.6 43.9h12.1M50.6 44.2h13.6M50.6 44.1h13.6M50.6 44h13.7"/>
<path d="M50.9 46.4h-.8M50.9 46.2l-.7 .1M50.9 46.1l-.7 .1M51 47.2h-.6M51 45.8l-.8 .1M51 45.7l-.7 .1M51.1 45.7h-.8M51.1 45.6h-.8M51.1 46.8h1.1M51.2 46.7h1M51.2 46.7h.9M51.3 47h-1.1"/>
<path d="M51.3 46.6h.8M51.3 46.9l-1.1 .1M51.3 46.5h.8M51.4 46.9h-1.3M51.4 46.4h.8M51.4 46.3h.8M51.4 46.2h.8M51.5 47h3M51.5 46.1h.7M51.5 47.1h1M51.5 45.9h.7M51.5 45.8h.8"/>
<path d="M51.5 45.7h.8M51.6 45.6h.7M51.6 47.2h.8M51.6 45.5h.7M51.6 45.4h.7M51.6 45.3h.8M51.6 47.2h.7M51.6 45.2h.8M51.7 45.1h.7M51.7 45h.7M51.7 45h.8M51.7 44.8h.8"/>
<path d="M51.8 44.7h.7M51.8 47.3h.2M52.1 46.5h-.7M52.2 46l-.7 .1M52.2 46h-.7M52.3 48.5h.1M52.3 45.9h-.8M52.3 45.7h-.8M52.3 48.2h.8M52.3 48.1h.8M52.3 45.5h-.7M52.4 45.4h-.8"/>
<path d="M52.4 48h.7M52.4 47.9h.7M52.4 47.8h.7M52.4 46.8h1M52.4 47.8h.8M52.5 47.6h.7M52.5 45h-.8M52.5 47.5h.7M52.5 46.7h.9M52.5 44.9h-.8M52.5 47.4h.8M52.5 44.8h-.8"/>
<path d="M52.5 47.3h.8M52.5 47.2h.8M52.6 47.2h.7M52.6 47.1h1.8M52.6 46.6h.8M52.6 48.4l-.3 .1M52.6 46.5h.8M52.7 46.4h.7M52.7 46.3h.8M52.7 46.2h.8M52.8 46.1h.7M52.8 46h.8"/>
<path d="M52.8 45.9h.8M52.8 48.4h-.5M52.8 45.8h.8M52.9 45.7h.7M52.9 45.6h.7M52.9 45.5h.7M52.9 45.5h.8M52.9 45.4h.8M53 45.1h1.9M53 45h1.9M53 44.9l1.9 .1M53 48.3l-.7 .1"/>
<path d="M53 44.9h1.9M53 44.8l1.8 .1M53 44.8h.8M53.1 48.3h-.8M53.1 44.7h.7M53.1 48.2h-.8M53.1 48.1h-.8M53.1 48h-.7M53.2 47.7h-.8M53.2 47.6h-.7M53.2 47.5h-.7M53.3 47.3h-.8"/>
<path d="M53.4 47.2h.8M53.4 47.2h.7M53.4 46.6l-.8 .1M53.4 46.5h-.8M53.5 46.4h-.8M53.6 45.8h-.8M53.6 47.3h.3M53.6 45.7h-.7M53.6 45.6h-.7M53.7 45.3h-.8M53.7 45.3h-.7M53.8 45.2h-.8"/>
<path d="M53.8 46.8h.9M53.8 45.1l-.8 .1M53.8 44.7h-.7M53.9 44.8h.9M53.9 45.1h-.9M53.9 46.7h.8M54 44.7h.7M54.1 46.4h.7M54.1 44.7h.5M54.1 46.3h.8M54.2 46.2h.7M54.2 45.1h.7"/>
<path d="M54.2 46.1h.7M54.2 46h.7M54.2 45.1h.8M54.3 45.9h.7M54.3 45.8h.7M54.3 45.3h.7M54.3 45.2h.7M54.3 45.7h.7M54.3 45.6h.7M54.3 45.5h.7M54.3 45.4h.7M54.4 47.1h-1.8"/>
<path d="M54.5 46.9l-3 .1M54.6 46.9h-3.2M54.7 46.8h-4.6M54.7 46.7h-.8M54.8 46.6h-.8M54.8 46.5h-.8M54.9 46.2h-.7M54.9 47.2h.8M54.9 47.1h.8M54.9 46.1h-.7M55 47h.7M55 45.9l-.8 .1"/>
<path d="M55 46.8h.8M55 45.7h-.7M55 46.7h.8M55.1 46.6h.7M55.1 46.4h.7M55.1 46.3h.8M55.1 46.2h.8M55.1 46.1h.8M55.2 46.1h.7M55.2 46h.7M55.2 45.9h.7M55.2 45.8h.8"/>
<path d="M55.2 45.7h.8M55.3 45.6h.7M55.3 45.4h.7M55.3 45.3h.8M55.4 45h1.7M55.4 44.9h.8M55.5 44.7h.7M55.7 47.2h-.8M55.7 47.1h-.8M55.7 46.9l-.7 .1M55.8 46.9h-.8M55.8 46.5h-.7"/>
<path d="M55.9 46.4h-.8M55.9 46.2l-.8 .1M55.9 46l-.7 .1M55.9 45.9l-.7 .1M56 45.8h-.8M56 45.5l-.7 .1M56 45.5h-.7M56.1 45.4h-.8M56.1 45.3h-.8M56.2 44.8l-.8 .1M56.2 44.8h-.8M56.2 45.2h-.8"/>
<path d="M56.2 44.9h.9M56.3 45.1l-.9 .1M56.3 44.9h.7M56.4 44.8h.6M56.5 44.7h.5M56.5 45.1h.6M56.5 45.3h.5M56.6 44.7h.3M56.6 45.4h.3M56.8 46.6l.8 .1M56.8 46.6h.8M56.8 46.5h.8"/>
<path d="M56.8 46.4h.8M56.8 46.3h.8M56.8 46.7l.9 .1M56.8 46.7h.8M56.8 46.2h.9M56.8 46.8h1M56.9 46.8h1.7M56.9 46h1.4M56.9 45.9h1.4M56.9 45.9h.7M56.9 45.8h.8M56.9 47h1.5"/>
<path d="M56.9 45.7h.8M57 45.6h.7M57 45.4h-.4M57 47.1h1.3M57.1 45.4h.7M57.1 45.2h-.6M57.1 47.2h1M57.1 45.1h-1.7M57.2 47.2h.8M57.3 45h.7M57.4 45h1.3M57.4 44.9h1.3"/>
<path d="M57.5 47.3h.2M57.5 44.9h1.2M57.6 44.8h1M57.6 45.8l-.7 .1M57.7 45.7h-.8M57.7 45.6h-.8M57.7 44.7h.8M57.7 45.5l-.7 .1M57.8 45.5h-.8M57.8 45.4h-.8M57.8 45.3h-.7M57.8 44.7h.6"/>
<path d="M57.9 45.3h-.8M57.9 45.2h-.8M57.9 46.1l-1.1 .1M57.9 45.1l-.7 .1M58 45.1h-.8M58 46.1h-1.2M58.1 45h-.8M58.2 46l-1.4 .1M58.3 45.4h.4M58.3 45.3h.4M58.3 45h.4M58.3 45.1h.4"/>
<path d="M58.4 45.9h-.6M58.4 46.7h1.1M58.4 45.8l-.5 .1M58.5 46.9l-1.6 .1M58.5 45.8h-.5M58.5 46.6h1M58.5 46.9h-1.6M58.5 45.7l-.5 .1M58.6 45.7h-.5M58.6 46.5h.9M58.6 45.6l-.5 .1M58.6 47.2h.8"/>
<path d="M58.6 47.1h.8M58.6 45.6h-.4M58.7 47.1h.7M58.7 46.8h-.6M58.7 45.5l-.5 .1M58.7 46.9h.7M58.7 46.8h.8M58.7 45.5h-.4M58.7 45.4h-.4M58.7 46.4h.8M58.7 45.2h-.4M58.8 46.2h.8"/>
<path d="M58.8 46.1h.8M58.9 46.1h.7M58.9 46h.7M58.9 45.9h.7M58.9 45.8h.8M58.9 45.7h.8M58.9 45.6h.8M59 45.6h.7M59 45.5h.8M59 45.3h.9M59.1 45.1h3.2M59.1 45l3.2 .1"/>
<path d="M59.1 45h1.9M59.1 44.9h1.8M59.1 44.9h.8M59.1 44.8h.8M59.2 44.7h.7M59.4 47.2h-.8M59.4 47h-.7M59.4 46.9l-.7 .1M59.5 46.7l-1.2 .1M59.5 46.7h-1.1M59.5 46.4h-.8M59.6 46.3h-.8"/>
<path d="M59.6 46.2l-.8 .1M59.6 45.9l-.7 .1M59.7 45.8h-.8M59.7 45.7h-.8M59.8 45.4h-.8M59.9 45.3h-.9M59.9 47.2h.7M59.9 47.1h.7M59.9 44.7h-.8M59.9 47h.8M59.9 46.9h.8M59.9 44.8l1 .1"/>
<path d="M60 46.8h.7M60 45.2h-.9M60 44.8h.9M60 46.6h.7M60 46.5h.8M60 46.4h.8M60.1 46.3h.7M60.1 46.2h.7M60.1 45.1l-1 .1M60.1 44.7h.7M60.1 46.1h.8M60.1 46h.8"/>
<path d="M60.2 45.9h.7M60.2 45.1h2.1M60.2 45.8h.7M60.2 45.7h.7M60.2 44.7h.5M60.2 45.2h1M60.2 45.5h.8M60.2 45.3h1M60.7 46.7l-.7 .1M60.7 46.7h-.7M60.8 46.6h-.8M60.8 46.5h-.8"/>
<path d="M60.9 46.1l-.8 .1M60.9 44.9h-1.8M60.9 45.7l-.7 .1M61 45.6l-.8 .1M61 45.6h-.8M61 45.5h-.8M61 45h1.2M61 45.4h-.7M61.1 45.4h-.8M61.1 45h1.1M61.1 45.3h-.8M61.1 44.9h1.1"/>
<path d="M61.2 44.9h.9M61.2 44.8h.9M61.3 46.8h2.8M61.3 46.7l.8 .1M61.3 46.7h.8M61.3 46.6l.7 .1M61.3 46.6h.7M61.3 46.8h2.7M61.3 46.5h.7M61.3 46.9h2.6M61.3 46.4h.7M61.3 44.7h.7"/>
<path d="M61.4 47h2.5M61.4 46.3h.6M61.4 46.2h.7M61.4 47.1h1M61.4 46.1h.7M61.4 46h.7M61.4 45.9h.8M61.4 45.8h.8M61.4 44.7h.5M61.5 45.7h.7M61.5 45.2h.8M61.5 47.2h.8"/>
<path d="M61.5 45.6h.7M61.5 45.3h.8M61.5 45.4h.8M61.6 47.2h.6M61.8 47.3h.2M62.1 46.2l-.7 .1M62.1 46l-.7 .1M62.2 45.8h-.7M62.3 45.5h-.8M62.3 46.8h1.1M62.4 46.7h.9M62.4 46.6l.9 .1"/>
<path d="M62.4 46.6h.8M62.4 46.5h.8M62.4 46.4h.8M62.4 46.3h.8M62.4 46.2h.8M62.5 46.2h.8M62.5 45.9h1.5M62.5 45.9h.8M62.5 45.8h.8M62.6 45.7h.7M62.6 45.6h.8M62.6 47.1h1.3"/>
<path d="M62.7 47.1h1.1M62.8 47.2h.9M62.8 45.3h.7M62.8 47.2h.8M63.1 47.3h.3M63.1 44.9h1.2M63.2 44.8l1.1 .1M63.2 44.8h1.1M63.3 45.8h-.8M63.3 45.7l-.8 .1M63.4 44.7h.8M63.4 45.5l-.8 .1"/>
<path d="M63.4 45.5h-.7M63.4 45.4h-.7M63.5 45.4h-.8M63.5 44.7h.6M63.5 45.3h-.8M63.6 45.2h-.8M63.6 46.1l-1.1 .1M63.6 45.1l-.8 .1M63.6 45.1h-.7M63.6 46.8h.5M63.7 45l-.8 .1M63.7 46.1h-1.2"/>
<path d="M63.8 45h-.8M63.8 46.7h.3M63.8 46l-1.3 .1M63.8 45.6h.5M63.9 46h-1.4M63.9 45.4h.4M63.9 45.3h.5M63.9 45h.5M64 45.3h.4M64 45h.4M64 46.9h-2.7M64 46.6h.1"/>
<path d="M64 45.2h.4M64 45.1h.4M64.1 45.9h-.7M64.1 46.5h.1M64.1 46.6l-.2 .1M64.1 45.8l-.6 .1M64.1 45.8h-.5M64.2 45.7l-.5 .1M64.2 45.7h-.4M64.3 45.6l-.5 .1M64.3 44l-13.7 .1M64.3 45.5l-.4 .1"/>
<path d="M64.3 45.5h-.4M64.3 44.9l-1.3 .1M64.4 45.4h-.5"/>
</g>
<g fill="none" stroke="#008000" stroke-width=".25">
<path d="M118.7 91.6v51M126.6 91.6v35.3M157.9 91.6v47.1l-3.9 3.9h-66.7M165.8 91.6v31.4l-3.9 3.9h-74.6M87.3 111.2v7.8M32.3 126.9h15.7M32.3 123h15.7M32.3 142.6h15.7M32.3 146.5h15.7M126.6 174h11.7M126.6 170.1h11.7M169.7 174h7.9"/>
<path d="M169.7 170.1h7.9M118.7 181.9h19.6M126.6 193.7h11.7M126.6 185.8h11.7M44.1 213.3v3.9h11.8M51.9 217.2v7.9h4M95.1 217.2h11.8M44.1 229v3.9M106.9 229v3.9M169.7 221.1h7.9"/>
</g>
<g fill="#008000" stroke="#008000" stroke-width=".21">
<circle cx="87.3" cy="115.1" r=".78"/>
<circle cx="99.1" cy="126.9" r=".78"/>
<circle cx="126.6" cy="126.9" r=".78"/>
<circle cx="99.1" cy="142.6" r=".78"/>
<circle cx="118.7" cy="142.6" r=".78"/>
<circle cx="44.1" cy="217.2" r=".78"/>
<circle cx="51.9" cy="217.2" r=".78"/>
<circle cx="106.9" cy="217.2" r=".78"/>
</g>
<g font-size="3.9" fill="#808080">
<text x="131.5" y="100.2">V+</text>
<text x="170.8" y="100.2">V+</text>
<text x="84.3" y="102.4">+3V3</text>
<text x="95.1" y="110.6">C1</text>
<text x="95.5" y="114.1">100n</text>
<text x="32.3" y="123">RX/RO</text>
<text x="32.3" y="126.9">NRE</text>
<text x="126.5" y="126.9">SIG_A</text>
<text x="32.3" y="142.6">DE</text>
<text x="96.7" y="140.6" transform="rotate(-90 96.7 140.6)">RTRM</text>
<text x="104.2" y="140.6" transform="rotate(-90 104.2 140.6)">120</text>
<text x="126.5" y="142.6">SIG_B</text>
<text x="32.3" y="146.5">TX/DI</text>
<text x="173.5" y="161.3">+5V</text>
<text x="27.5" y="165">LTC2850, low power, 20Mbps</text>
<text x="160.4" y="165">AN</text>
<text x="27.5" y="169.1">RS485 transceiver +3.3V</text>
<text x="27.5" y="173.2">Supporting up to 256 nodes per bus,</text>
<text x="126.5" y="170.1">TX/DI</text>
<text x="27.5" y="177.4">failsafe, and ESD protection.</text>
<text x="126.5" y="174">RX/RO</text>
<text x="126.5" y="185.8">DE</text>
<text x="173.7" y="181.9">GND</text>
<text x="114.8" y="189.7">GND</text>
<text x="126.5" y="193.6">NRE</text>
<text x="40.2" y="201.5">5-16V</text>
<text x="42.1" y="207.4">V+</text>
<text x="104" y="208.4">+5V</text>
<text x="59.8" y="212.5">MIC5209</text>
<text x="110.8" y="213.3">500mA</text>
<text x="174.6" y="212.3">+3V3</text>
<text x="35" y="220.5">1µF</text>
<text x="95.6" y="220.5">10µF</text>
<text x="36.8" y="228.4">C2</text>
<text x="85.2" y="232.5">IC2</text>
<text x="99.6" y="228.4">C3</text>
<text x="142.3" y="232.9">ARDUINO_NANO</text>
<text x="59.8" y="244.5">500 mA Low-Noise</text>
<text x="59.8" y="248.6">LDO 5V Regulator</text>
</g>
<g font-size="3.3" fill="#808080">
<text x="118.1" y="90" transform="rotate(-90 118.1 90)">1</text>
<text x="126" y="90" transform="rotate(-90 126 90)">2</text>
<text x="133.8" y="90" transform="rotate(-90 133.8 90)">3</text>
<text x="141.7" y="90" transform="rotate(-90 141.7 90)">4</text>
<text x="157.4" y="90" transform="rotate(-90 157.4 90)">1</text>
<text x="165.3" y="90" transform="rotate(-90 165.3 90)">2</text>
<text x="173.1" y="90" transform="rotate(-90 173.1 90)">3</text>
<text x="181" y="90" transform="rotate(-90 181 90)">4</text>
<text x="83.9" y="118.5">8</text>
<text x="49.6" y="122.4">1</text>
<text x="55.6" y="124.2">RO</text>
<text x="72.7" y="120.2">VCC</text>
<text x="49.6" y="126.4">2</text>
<text x="55.6" y="128.1">NRE</text>
<text x="77.5" y="128.1">A</text>
<text x="83.9" y="126.4">6</text>
<text x="49.6" y="142.1">3</text>
<text x="55.6" y="143.8">DE</text>
<text x="77.5" y="143.8">B</text>
<text x="83.9" y="142.1">7</text>
<text x="49.6" y="146">4</text>
<text x="55.6" y="147.7">DI</text>
<text x="83.9" y="149.9">5</text>
<text x="72.4" y="151.6">GND</text>
<text x="139.9" y="169.5">1</text>
<text x="139.9" y="173.5">2</text>
<text x="145.9" y="171.3">TX</text>
<text x="156.6" y="171.3">VIN</text>
<text x="166.4" y="173.5">29</text>
<text x="166.4" y="169.5">30</text>
<text x="139.9" y="177.4">3</text>
<text x="145.9" y="175.2">RX</text>
<text x="145.9" y="179.1">RST _RST</text>
<text x="153" y="175.2">_GND</text>
<text x="166.4" y="177.4">28</text>
<text x="139.9" y="181.3">4</text>
<text x="139.9" y="185.2">5</text>
<text x="145.9" y="183">GND</text>
<text x="158.1" y="183">5V</text>
<text x="166.4" y="185.2">26</text>
<text x="166.4" y="181.3">27</text>
<text x="139.9" y="189.2">6</text>
<text x="145.9" y="187">D2</text>
<text x="145.9" y="190.9">D3*</text>
<text x="158.1" y="190.9">A6</text>
<text x="158.1" y="187">A7</text>
<text x="166.4" y="189.2">25</text>
<text x="139.9" y="193.1">7</text>
<text x="139.9" y="197">8</text>
<text x="145.9" y="194.8">D4</text>
<text x="158.1" y="194.8">A5</text>
<text x="166.4" y="197">23</text>
<text x="166.4" y="193.1">24</text>
<text x="139.9" y="201">9</text>
<text x="145.9" y="198.8">D5*</text>
<text x="145.9" y="202.7">D6*</text>
<text x="158.1" y="202.7">A3</text>
<text x="158.1" y="198.7">A4</text>
<text x="166.4" y="201">22</text>
<text x="138" y="204.9">10</text>
<text x="138.3" y="208.8">11</text>
<text x="145.9" y="206.6">D7</text>
<text x="158.1" y="206.6">A2</text>
<text x="166.4" y="208.8">20</text>
<text x="166.4" y="204.9">21</text>
<text x="138" y="212.7">12</text>
<text x="145.9" y="210.5">D8</text>
<text x="145.9" y="214.5">D9*</text>
<text x="158.1" y="214.5">A0</text>
<text x="158.1" y="210.5">A1</text>
<text x="166.4" y="212.7">19</text>
<text x="63.4" y="218.4">VIN</text>
<text x="78.4" y="218.4">VOUT</text>
<text x="138" y="216.7">13</text>
<text x="138" y="220.6">14</text>
<text x="145.9" y="218.4">D10* REF</text>
<text x="166.4" y="220.6">17</text>
<text x="166.4" y="216.7">18</text>
<text x="63.4" y="226.2">EN</text>
<text x="76.7" y="225.4" transform="rotate(-90 76.7 225.4)">GND</text>
<text x="81" y="226.2">BYP</text>
<text x="138" y="224.5">15</text>
<text x="145.9" y="222.3">D11*</text>
<text x="145.9" y="226.2">D12</text>
<text x="156.1" y="226.2">D13</text>
<text x="156.3" y="222.3">3V3</text>
<text x="166.4" y="224.5">16</text>
</g>
<g font-size="3.1" fill="#808080">
<text x="51.9" y="114.3">IC1</text>
<text x="66.9" y="157.4">LTC2850</text>
</g>
<g font-size="2.8" fill="#808080">
<text x="138.9" y="79">BUS0</text>
<text x="178.2" y="79">BUS1</text>
<text x="101.8" y="132.4">optional</text>
</g>
</svg>
